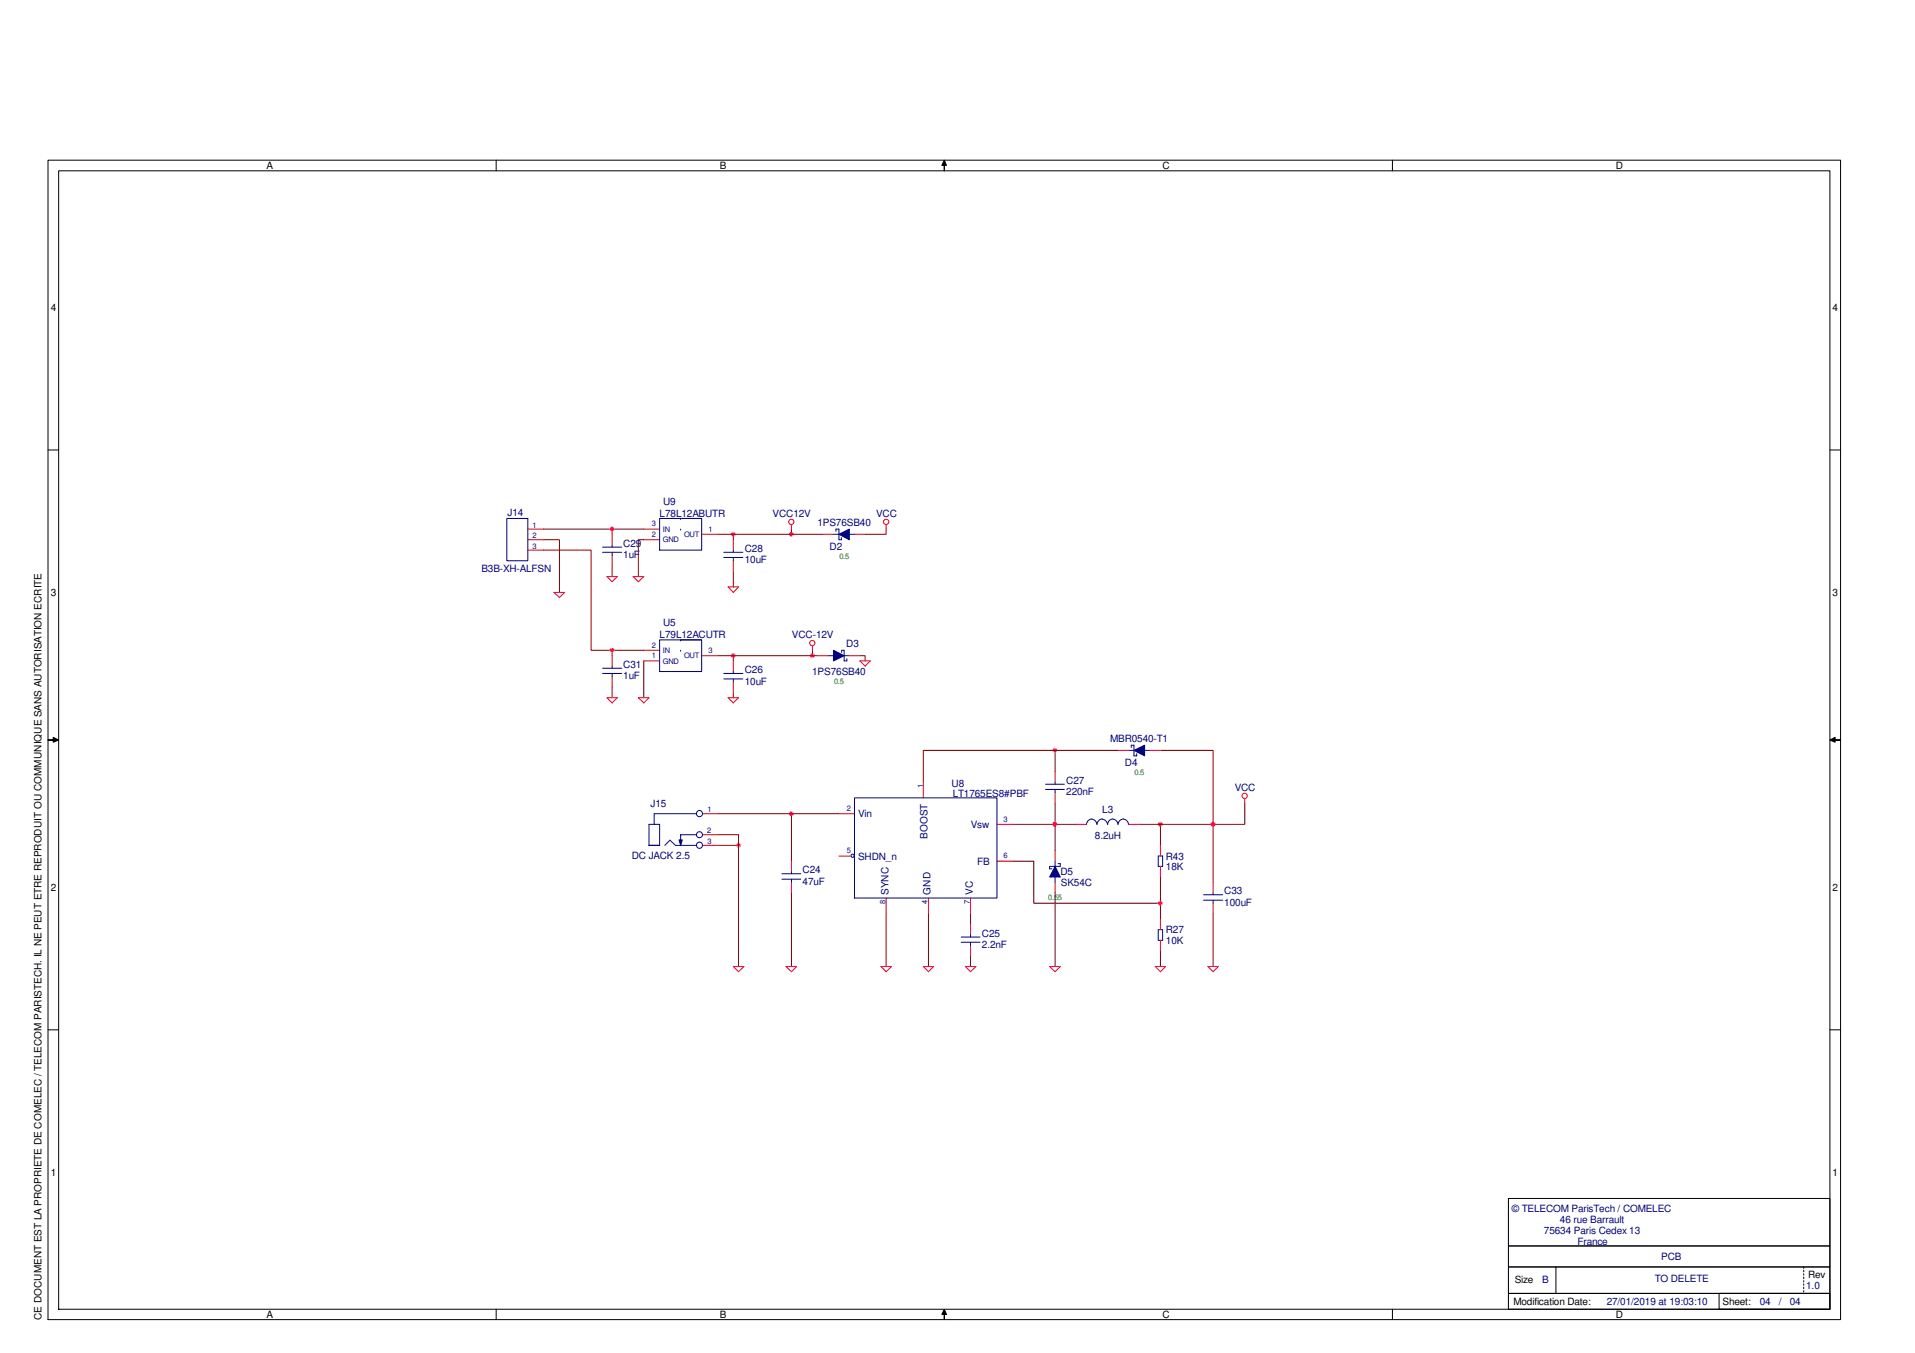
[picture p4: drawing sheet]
<svg xmlns="http://www.w3.org/2000/svg" width="297mm" height="210mm" viewBox="0 0 297 210" stroke-linecap="round" stroke-linejoin="round" font-family="sans-serif">
<path d="M84.3 83.7h2.5v8.2M84.3 85.3h7.4v15.6h8.2M122.8 126.2v7.4" fill="none" stroke="#7f0000" stroke-width=".16"/>
<circle cx="122.7" cy="126.2" r=".32" fill="#f0f"/>
<circle cx="122.7" cy="126.2" r=".32" fill="none" stroke="#f0f" stroke-width=".16"/>
<path d="M122.8 138.5v11.4M157.1 133.6h3.3v6.5h19.6M180 136.1v6.5M137.5 141.8v8.1M144 141.8v8.1M150.5 141.8v1.6M150.5 148.3v1.6" fill="none" stroke="#7f0000" stroke-width=".16"/>
<circle cx="180" cy="140.1" r=".31" fill="#f0f"/>
<circle cx="180" cy="140.1" r=".31" fill="none" stroke="#f0f" stroke-width=".16"/>
<path d="M84.3 82.1h15.6M111.3 126.2h18.8M111.3 131.1h3.3M180 147.5v2.4M188.2 141.8v8.1" fill="none" stroke="#7f0000" stroke-width=".16"/>
<circle cx="114.5" cy="131.1" r=".31" fill="#f0f"/>
<circle cx="114.5" cy="131.1" r=".31" fill="none" stroke="#f0f" stroke-width=".16"/>
<path d="M163.7 116.4v3.3M111.3 129.5h3.3v20.4" fill="none" stroke="#7f0000" stroke-width=".16"/>
<circle cx="163.6" cy="116.4" r=".31" fill="#f0f"/>
<circle cx="163.6" cy="116.4" r=".31" fill="none" stroke="#f0f" stroke-width=".16"/>
<path d="M173.4 116.4h-30.2v4.9M163.7 124.6v3.3" fill="none" stroke="#7f0000" stroke-width=".16"/>
<circle cx="163.6" cy="127.9" r=".31" fill="#f0f"/>
<circle cx="163.6" cy="127.9" r=".31" fill="none" stroke="#f0f" stroke-width=".16"/>
<path d="M157.1 127.9h9.8M163.7 127.9v4.1" fill="none" stroke="#7f0000" stroke-width=".16"/>
<circle cx="163.6" cy="127.9" r=".31" fill="#f0f"/>
<circle cx="163.6" cy="127.9" r=".31" fill="none" stroke="#f0f" stroke-width=".16"/>
<path d="M99.9 83.7h-.9v5.8M113.7 88.6v2.5M99.9 102.5v5.7M113.7 101.7v.8M163.7 138.5v11.4" fill="none" stroke="#7f0000" stroke-width=".16"/>
<circle cx="113.7" cy="101.7" r=".31" fill="#f0f"/>
<circle cx="113.7" cy="101.7" r=".31" fill="none" stroke="#f0f" stroke-width=".16"/>
<path d="M113.7 107.4v.8M126 100.9v.8" fill="none" stroke="#7f0000" stroke-width=".16"/>
<circle cx="126" cy="101.7" r=".32" fill="#f0f"/>
<circle cx="126" cy="101.7" r=".32" fill="none" stroke="#f0f" stroke-width=".16"/>
<path d="M95 82.1v.8" fill="none" stroke="#7f0000" stroke-width=".16"/>
<circle cx="94.9" cy="82.1" r=".32" fill="#f0f"/>
<circle cx="94.9" cy="82.1" r=".32" fill="none" stroke="#f0f" stroke-width=".16"/>
<path d="M95 100.9v.8" fill="none" stroke="#7f0000" stroke-width=".16"/>
<circle cx="94.9" cy="100.9" r=".31" fill="#f0f"/>
<circle cx="94.9" cy="100.9" r=".31" fill="none" stroke="#f0f" stroke-width=".16"/>
<path d="M95 87.8v1.7M95 106.6v1.6M180 127.9v3.2" fill="none" stroke="#7f0000" stroke-width=".16"/>
<circle cx="180" cy="127.9" r=".32" fill="#f0f"/>
<circle cx="180" cy="127.9" r=".32" fill="none" stroke="#f0f" stroke-width=".16"/>
<path d="M176.7 127.9h11.5" fill="none" stroke="#7f0000" stroke-width=".16"/>
<circle cx="188.2" cy="127.9" r=".31" fill="#f0f"/>
<circle cx="188.2" cy="127.9" r=".31" fill="none" stroke="#f0f" stroke-width=".16"/>
<path d="M180 116.4h8.2v20.5M193.1 124.6v3.3h-4.9" fill="none" stroke="#7f0000" stroke-width=".16"/>
<circle cx="188.2" cy="127.9" r=".31" fill="#f0f"/>
<circle cx="188.2" cy="127.9" r=".31" fill="none" stroke="#f0f" stroke-width=".16"/>
<path d="M113.7 82.9v.8" fill="none" stroke="#7f0000" stroke-width=".16"/>
<circle cx="113.7" cy="82.9" r=".3" fill="#f0f"/>
<circle cx="113.7" cy="82.9" r=".3" fill="none" stroke="#f0f" stroke-width=".16"/>
<path d="M122.8 82.1v.8" fill="none" stroke="#7f0000" stroke-width=".16"/>
<circle cx="122.7" cy="82.9" r=".31" fill="#f0f"/>
<circle cx="122.7" cy="82.9" r=".31" fill="none" stroke="#f0f" stroke-width=".16"/>
<path d="M111.3 82.9h16.4M137.5 82.1v.8h-3.3M111.3 101.7h15.5M133.4 101.7h.8v.8" fill="none" stroke="#7f0000" stroke-width=".16"/>
<g fill="none" stroke="#000" stroke-width=".16">
<path d="M7.4 24.8h278.1v179.9h-278.1zM9.1 26.5h274.7v176.6h-274.7zM77 24.8v1.7M146.5 24.8l.3 .9h-.3v.8v-.8h-.4zM216 24.8v1.7M7.4 69.8h1.7M283.8 69.8h1.7M7.4 114.8h.9v-.4l.8 .4-.8 .3v-.3zM283.8 114.8l.8-.4v.4h.9h-.9v.3zM7.4 159.8h1.7M283.8 159.8h1.7M234 185.9h49.8v7.4h-49.8z"/>
<path d="M234 193.3h49.8v3.3h-49.8zM234 196.6h49.8v4.1h-49.8zM241.3 196.6v4.1M279.8 196.6v.2M279.8 197.1v.2M279.8 197.6v.2M279.8 198.1v.3M279.8 198.7v.2M279.8 199.2v.2M279.8 199.7v.2M77 203.1v1.6M146.5 203.1l.3 .8h-.3v.8v-.8h-.4z"/>
<path d="M216 203.1v1.6M234 200.7h49.8v2.4h-49.8zM266.7 200.7h17.1v2.4h-17.1zM279.8 200.2v.2"/>
</g>
<g fill="#000">
<path d="M146.5 24.8l.3 .9h-.3v.8v-.8h-.4z" fill-rule="evenodd"/>
<path d="M7.4 114.8h.9v-.4l.8 .4-.8 .3v-.3z" fill-rule="evenodd"/>
<path d="M283.8 114.8l.8-.4v.4h.9h-.9v.3z" fill-rule="evenodd"/>
<path d="M146.5 203.1l.3 .8h-.3v.8v-.8h-.4z" fill-rule="evenodd"/>
</g>
<g fill="none" stroke="#f00" stroke-width=".16">
<path d="M85.9 91.9h1.7l-.8 .8zM173.4 116.4h1.7M178.3 116.4h1.7M130.1 126.2h2.4M130.1 132.8h1.9M137.5 139.3v2.5M143.2 121.3v2.5M144 139.3v2.5M150.5 139.3v2.5M154.6 127.9h2.5M154.6 133.6h2.5M166.9 127.9h1.6"/>
<path d="M175.1 127.9h1.6M121.9 149.9h1.7l-.8 .8zM136.6 149.9h1.7l-.8 .8zM143.2 149.9h1.6l-.8 .8zM149.7 149.9h1.7l-.9 .8zM162.8 149.9h1.7l-.8 .8zM179.2 149.9h1.6l-.8 .8z"/>
</g>
<g fill="none" stroke="#00007f" stroke-width=".16">
<path d="M175.1 116.4h.8M176.3 116.9v.4M177.5 116.4h.8M132.5 123.8h22.1v15.5h-22.1zM169.4 127.1a.86 .86 0 0 1 .7 .8M169.4 127a.91 .91 0 0 0-.9 .9M171 127.1a.9 .9 0 0 1 .8 .8M171 127a.87 .87 0 0 0-.8 .9M172.6 127.1a.83 .83 0 0 1 .8 .8M172.6 127a.84 .84 0 0 0-.8 .9M174.3 127.1a.86 .86 0 0 1 .7 .8M174.3 127a.88 .88 0 0 0-.9 .9"/>
<circle cx="132.2" cy="132.8" r=".25"/>
</g>
<path d="M175.9 116.4l1.6-.8v1.7z" fill="#00007f"/>
<g fill="none" stroke="#00007f" stroke-width=".16">
<path d="M175.5 116v-.4h.4v1.7h.4M175.9 116.4l1.6-.8v1.7zM105.6 129.5v1.6M179.7 132.8h.6v1.6h-.6zM186.7 138.8h2.9M186.7 139.7h2.9M188.2 138.5v.3M188.2 139.7v.4M179.7 144.2h.6v1.7h-.6z"/>
<circle cx="108.5" cy="126.2" r=".48"/>
<circle cx="108.5" cy="131.1" r=".48"/>
<circle cx="108.5" cy="129.5" r=".46"/>
</g>
<g fill="none" stroke="#f00" stroke-width=".16">
<path d="M109 126.2h2.3M109 129.5h2.3M109 131.1h2.3M180 131.1v1.7M180 134.4v1.7M188.2 136.9v1.6M193.1 123.9v.7M180 142.6v1.6M180 145.9v1.6M187.4 149.9h1.6l-.8 .8zM188.2 140.1v1.7"/>
<circle cx="193.1" cy="123.5" r=".4"/>
</g>
<path d="M105.3 130.3h.5l-.2 .8z" fill="#00007f"/>
<g fill="none" stroke="#00007f" stroke-width=".16">
<path d="M100.7 131.1h1.6h-1.6M100.7 131.1v-3.2h1.6v3.2M103.1 131.1l.8-.8 .9 .8h3.2M105.3 130.3h.5l-.2 .8zM105.6 129.5h.1M105.6 129.5h2.4M108 126.2h-6.5v1.7M121.3 135.6h2.9M121.3 136.4h2.9M122.8 135.2v.4M122.8 136.4v.5M162.8 134.8h.3"/>
<path d="M163.7 133.6v.8M163.7 136.1v.8"/>
</g>
<path d="M122.8 133.6v1.6M122.8 136.9v1.6M163.7 132v1.6M163.7 136.9v1.6M113.7 149.9h1.7l-.8 .8z" fill="none" stroke="#f00" stroke-width=".16"/>
<path d="M163.7 134.4l.8 1.7h-1.7z" fill="#00007f"/>
<g fill="none" stroke="#00007f" stroke-width=".16">
<path d="M78.6 80.4h3.3v6.6h-3.3zM93.5 85.7h2.9M93.5 84.9h2.9M95 84.5v.4M95 85.7v.5M102.3 99.3h6.5v4.9h-6.5zM102.3 80.4h6.5v4.9h-6.5zM105.6 99.3h.1M105.6 80.4h.1M105.6 82.1h.1M105.6 99.3h3.2M105.6 80.4h3.2"/>
<path d="M112.3 85.7h2.9M112.3 86.5h2.9M113.7 85.3v.4M113.7 86.5v.5M129.3 82.9h.8M130.5 83.4v.3M131.7 82.9h.8M93.5 104.5h2.9M93.5 103.7h2.9M95 103.3v.4M95 104.5v.5M105.6 100.9h.1"/>
<path d="M112.3 104.5h2.9M112.3 105.3h2.9M113.7 104.2v.3M113.7 105.3v.5M162.2 121.7h2.9M162.2 122.5h2.9M163.7 134.4l.8 1.7h-1.7zM163.7 121.3v.4M163.7 122.5v.5M164.1 134h.4v.4h-1.7v.4M149.1 145.4h2.9M149.1 146.2h2.9"/>
<path d="M150.5 145v.4M150.5 146.2v.5"/>
</g>
<g fill="none" stroke="#f00" stroke-width=".16">
<path d="M81.9 82.1h2.4M81.9 83.7h2.4M81.9 85.3h2.4M94.1 89.5h1.7l-.8 .8zM95 82.9v1.6M95 86.2v1.6M98.2 89.5h1.7l-.9 .8zM99.9 82.1h2.4M99.9 83.7h2.4M108.8 82.9h2.5M112.9 91.1h1.7l-.9 .8zM113.7 83.7v1.6"/>
<path d="M113.7 87v1.6M122.8 81.4v.7M127.7 82.9h1.6M132.5 82.9h1.7M94.1 108.2h1.7l-.8 .9zM95 101.7v1.6M95 105v1.6M99 108.2h1.7l-.8 .9zM99.9 100.9h2.4M99.9 102.5h2.4M108.8 101.7h2.5M112.9 108.2h1.7l-.9 .9z"/>
<path d="M113.7 102.5v1.7M113.7 105.8v1.6M126 100.2v.7M163.7 119.7v1.6M163.7 123v1.6M150.5 143.4v1.6M150.5 146.7v1.6"/>
<circle cx="122.7" cy="81" r=".41"/>
<circle cx="126" cy="99.8" r=".41"/>
</g>
<path d="M130.1 82.9l1.6-.8v1.6z" fill="#00007f"/>
<path d="M129.7 82.4v-.3h.4v1.6h.4M130.1 82.9l1.6-.8v1.6zM128.5 101.7h.8M130.6 100.9v.3M130.9 101.7h.8" fill="none" stroke="#00007f" stroke-width=".16"/>
<path d="M126.8 101.7h1.7M131.7 101.7h1.7" fill="none" stroke="#f00" stroke-width=".16"/>
<path d="M129.3 100.9l1.6 .8-1.6 .8z" fill="#00007f"/>
<path d="M129.3 100.9l1.6 .8-1.6 .8zM130.6 100.9h.3v1.6h.5v-.3" fill="none" stroke="#00007f" stroke-width=".16"/>
<g fill="none" stroke="#f00" stroke-width=".16">
<path d="M137.5 81.4v.7M133.4 102.5h1.6l-.8 .8z"/>
<circle cx="137.5" cy="81" r=".41"/>
</g>
<g font-size="1.6">
<text x="41.3" y="26.2">A</text>
<text x="111.6" y="26.2">B</text>
<text x="180.3" y="26.2">C</text>
<text x="250.7" y="26.2">D</text>
<text x="7.9" y="48.3">4</text>
<text x="284.3" y="48.3">4</text>
<text x="7.9" y="92.5">3</text>
<text x="284.3" y="92.5">3</text>
<text x="7.9" y="138.3">2</text>
<text x="284.3" y="138.3">2</text>
<text x="7.9" y="182.4">1</text>
<text x="284.3" y="182.4">1</text>
<text x="234.8" y="202.5">Modification Date:</text>
<text x="234.9" y="199">Size</text>
<text x="267.2" y="202.4">Sheet:</text>
<text x="280.5" y="198.3">Rev</text>
<text x="6.4" y="204.8" transform="rotate(-90 6.4 204.8)">CE DOCUMENT EST LA PROPRIETE DE COMELEC / TELECOM PARISTECH. IL NE PEUT ETRE REPRODUIT OU COMMUNIQUE SANS AUTORISATION ECRITE</text>
<text x="41.3" y="204.5">A</text>
<text x="111.6" y="204.5">B</text>
<text x="180.3" y="204.5">C</text>
<text x="250.7" y="204.5">D</text>
</g>
<g font-size="1.6" fill="#00007f">
<text x="78.7" y="80">J14</text>
<text x="102.3" y="80.2">L78L12ABUTR</text>
<text x="102.9" y="78.3">U9</text>
<text x="119.8" y="80.1">VCC12V</text>
<text x="126.8" y="81.6">1PS76SB40</text>
<text x="135.9" y="80.1">VCC</text>
<text x="74.7" y="88.7">B3B-XH-ALFSN</text>
<text x="96.7" y="86.6">1uF</text>
<text x="96.7" y="84.8">C29</text>
<text x="115.5" y="85.6">C28</text>
<text x="115.5" y="87.4">10uF</text>
<text x="128.7" y="85.3">D2</text>
<text x="102.3" y="99">L79L12ACUTR</text>
<text x="102.9" y="97.1">U5</text>
<text x="122.8" y="98.9">VCC-12V</text>
<text x="131.3" y="100.3">D3</text>
<text x="96.7" y="105.4">1uF</text>
<text x="96.7" y="103.6">C31</text>
<text x="115.5" y="104.4">C26</text>
<text x="115.5" y="106.2">10uF</text>
<text x="126" y="104.8">1PS76SB40</text>
<text x="172.2" y="115.1">MBR0540-T1</text>
<text x="174.5" y="118.8">D4</text>
<text x="100.9" y="125.3">J15</text>
<text x="147.6" y="122.1">U8</text>
<text x="147.8" y="123.6">LT1765ES8#PBF</text>
<text x="165.4" y="121.6">C27</text>
<text x="165.4" y="123.4">220nF</text>
<text x="191.5" y="122.6">VCC</text>
<text x="133.1" y="126.8">Vin</text>
<text x="143.8" y="130.1" transform="rotate(-90 143.8 130.1)">BOOST</text>
<text x="150.6" y="128.4">Vsw</text>
<text x="169.8" y="130.2">8.2uH</text>
<text x="171" y="126.1">L3</text>
<text x="98" y="133.3">DC JACK 2.5</text>
<text x="124.5" y="137.3">47uF</text>
<text x="124.5" y="135.5">C24</text>
<text x="133.1" y="133.3">SHDN_n</text>
<text x="151.6" y="134.2">FB</text>
<text x="164.5" y="135.7">D5</text>
<text x="164.5" y="137.4">SK54C</text>
<text x="180.8" y="135">18K</text>
<text x="180.8" y="133.3">R43</text>
<text x="137.8" y="138.8" transform="rotate(-90 137.8 138.8)">SYNC</text>
<text x="144.4" y="138.8" transform="rotate(-90 144.4 138.8)">GND</text>
<text x="150.9" y="138.8" transform="rotate(-90 150.9 138.8)">VC</text>
<text x="189.9" y="140.6">100uF</text>
<text x="189.9" y="138.8">C33</text>
<text x="152.3" y="145.3">C25</text>
<text x="152.3" y="147.1">2.2nF</text>
<text x="180.8" y="146.4">10K</text>
<text x="180.8" y="144.8">R27</text>
<text x="234.5" y="188">© TELECOM ParisTech / COMELEC</text>
<text x="239.5" y="191.4">75634 Paris Cedex 13</text>
<text x="242" y="189.7">46 rue Barrault</text>
<text x="244.7" y="193.2">France</text>
<text x="257.7" y="195.4">PCB</text>
<text x="239.2" y="199">B</text>
<text x="249.2" y="202.5">27/01/2019 at 19:03:10</text>
<text x="256.7" y="198.8">TO DELETE</text>
<text x="273" y="202.4">04</text>
<text x="275.9" y="202.4">/</text>
<text x="277.6" y="202.4">04</text>
<text x="280.2" y="200">1.0</text>
</g>
<g font-size="1.2" fill="#00007f">
<text x="82.6" y="81.9">1</text>
<text x="82.6" y="83.5">2</text>
<text x="101.1" y="81.7">3</text>
<text x="101.1" y="83.3">2</text>
<text x="102.8" y="82.5">IN</text>
<text x="106.1" y="83.3">OUT</text>
<text x="109.9" y="82.5">1</text>
<text x="82.6" y="85.1">3</text>
<text x="102.8" y="84.2">GND</text>
<text x="101.1" y="100.5">2</text>
<text x="102.8" y="101.3">IN</text>
<text x="109.9" y="101.3">3</text>
<text x="101.1" y="102.1">1</text>
<text x="102.8" y="103">GND</text>
<text x="106.1" y="102.2">OUT</text>
<text x="131.4" y="125.8">2</text>
<text x="143.2" y="122.3" transform="rotate(-90 143.2 122.3)">1</text>
<text x="109.7" y="129.3">2</text>
<text x="109.7" y="130.9">3</text>
<text x="109.7" y="126">1</text>
<text x="155.7" y="127.5">3</text>
<text x="131.4" y="132.3">5</text>
<text x="155.7" y="133.2">6</text>
<text x="137.3" y="140.3" transform="rotate(-90 137.3 140.3)">8</text>
<text x="143.9" y="140.3" transform="rotate(-90 143.9 140.3)">4</text>
<text x="150.4" y="140.3" transform="rotate(-90 150.4 140.3)">7</text>
</g>
<g font-size="1.2" fill="#007f00">
<text x="130.2" y="86.7">0.5</text>
<text x="129.4" y="106.2">0.5</text>
<text x="176" y="120.3">0.5</text>
<text x="162.6" y="139.6">0.55</text>
</g>
</svg>
